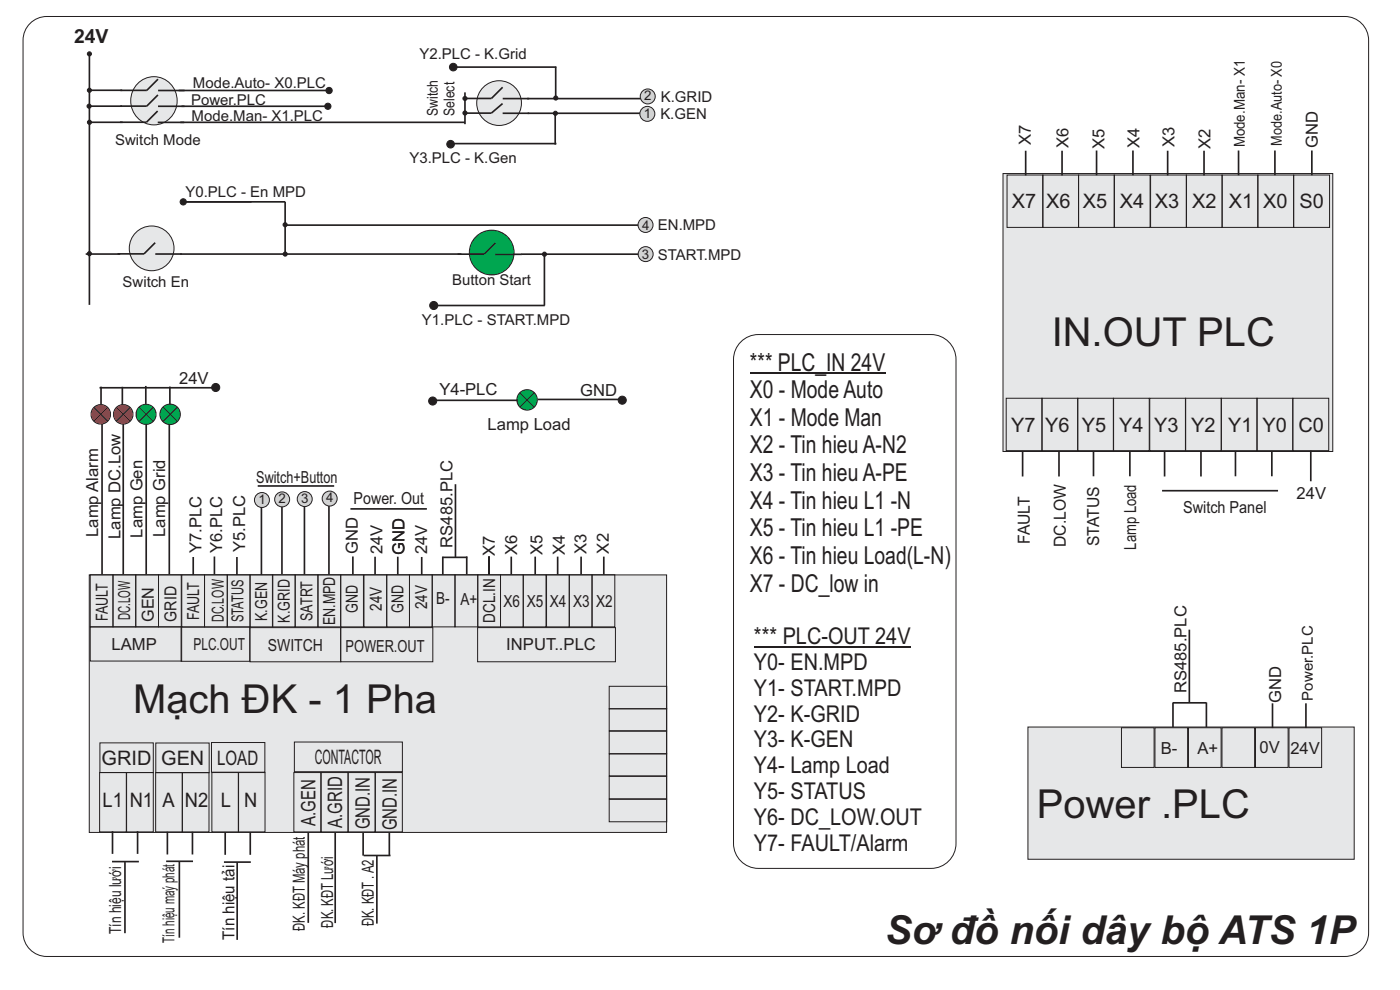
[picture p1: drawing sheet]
<svg xmlns="http://www.w3.org/2000/svg" width="297mm" height="210mm" viewBox="0 0 297 210" stroke-linecap="round" stroke-linejoin="round" font-family="sans-serif">
<path d="M6.1 5.3a5 5 0 0 1 3.8-1.8h275.4a5 5 0 0 1 5 5v189.4a5 5 0 0 1-5 5h-275.4a5 5 0 0 1-5-5v-189.4a5 5 0 0 1 1.2-3.2z" fill="none" stroke="#231f20" stroke-width=".21"/>
<g fill="#e6e7e8" stroke="#231f20" stroke-width=".21">
<path d="M18.9 122h122.5v54.6h-122.5z" fill-rule="evenodd"/>
<path d="M212.8 36.8h69.9v59h-69.9z" fill-rule="evenodd"/>
<circle cx="105.9" cy="21.9" r="4.7"/>
</g>
<g fill="none" stroke="#231f20" stroke-width=".21">
<path d="M213.6 37.1h7.7v11.1h-7.7zM221.2 37.1h7.6v11.1h-7.6zM228.8 37.1h7.6v11.1h-7.6zM236.4 37.1h7.6v11.1h-7.6zM244.1 37.1h7.6v11.1h-7.6zM251.7 37.1h7.6v11.1h-7.6zM259.3 37.1h7.6v11.1h-7.6zM266.8 37.1h7.6v11.1h-7.6zM274.4 37.1h7.7v11.1h-7.7zM213.5 84.5h7.6v11.1h-7.6zM221 84.5h7.6v11.1h-7.6zM228.6 84.5h7.6v11.1h-7.6z"/>
<path d="M236.2 84.5h7.6v11.1h-7.6zM243.9 84.5h7.6v11.1h-7.6zM251.5 84.5h7.6v11.1h-7.6zM259.1 84.5h7.6v11.1h-7.6zM266.6 84.5h7.7v11.1h-7.7zM274.3 84.5h7.6v11.1h-7.6zM19.1 121.9h4.9v11.1h-4.9zM19.1 133h19.4v7.2h-19.4zM24 121.9h4.8v11.1h-4.8zM28.8 121.9h4.8v11.1h-4.8zM33.6 121.9h4.9v11.1h-4.9zM38.4 133h14.6v7.3h-14.6z"/>
<path d="M38.6 121.9h4.8v11.1h-4.8zM43.4 121.9h4.8v11.1h-4.8zM48.2 121.9h4.8v11.1h-4.8zM53 121.9h4.9v11.1h-4.9zM57.8 121.9h4.8v11.1h-4.8zM62.6 121.9h4.8v11.1h-4.8zM67.4 121.9h4.9v11.1h-4.9zM72.3 121.9h4.8v11.1h-4.8zM72.3 133.1h19.5v7.3h-19.5zM77.2 121.9h4.8v11.1h-4.8zM82 121.9h4.9v11.1h-4.9zM86.9 121.9h4.8v11.1h-4.8z"/>
<path d="M91.7 121.9h4.8v11.1h-4.8zM96.5 121.9h4.9v11.1h-4.9zM101.3 133.1h29.3v7.3h-29.3zM101.4 121.9h4.8v11.1h-4.8zM106.2 121.9h4.8v11.1h-4.8zM111 121.9h4.8v11.1h-4.8zM115.9 121.9h4.9v11.1h-4.9zM120.8 121.9h4.8v11.1h-4.8zM125.6 121.9h4.8v11.1h-4.8zM21.2 157.6h11.3v6.3h-11.3zM33 157.6h11.4v6.3h-11.4zM44.9 157.5h11.3v6.3h-11.3z"/>
<path d="M62.4 157.4h23v6.3h-23zM129.2 145.6h12.2v4.7h-12.2zM129.2 150.3h12.2v4.7h-12.2zM129.2 155.1h12.2v4.8h-12.2zM129.2 159.9h12.2v4.7h-12.2zM21.1 163.9h5.7v12.6h-5.7zM26.9 163.9h5.6v12.6h-5.6zM33 163.9h5.7v12.6h-5.7zM38.7 163.9h5.6v12.6h-5.6zM44.9 163.9h5.7v12.6h-5.7zM50.6 163.9h5.6v12.6h-5.6zM62.3 163.9h5.8v12.6h-5.8z"/>
<path d="M68.1 163.9h5.8v12.6h-5.8zM73.8 163.9h5.8v12.6h-5.8zM79.6 163.9h5.8v12.6h-5.8zM129.2 164.7h12.2v4.7h-12.2zM129.2 169.6h12.2v4.7h-12.2z"/>
</g>
<g fill="none" stroke="#231f20" stroke-width=".35">
<path d="M23.9 176.3v4.8M29.2 176.3v4.8M35.5 176.4v4.9M40.8 176.4v4.9M47.8 176.5v4.8M53.1 176.5v4.8M65.4 176.7v19.1M71.1 176.6v19.2M77 176.7v4.8M82.6 176.6v4.8M23.8 182.8h5.7M26.5 182.9v15.1"/>
<path d="M35.2 182.7h5.7M38 182.7v16.2M47.5 182.9h5.7M50.3 182.9v16.5M77.1 181.5h5.7M79.9 181.5v14.4"/>
</g>
<path d="M218.1 154.2h69.2v28.1h-69.2z" fill-rule="evenodd" fill="#e6e7e8" stroke="#231f20" stroke-width=".21"/>
<g fill="none" stroke="#231f20" stroke-width=".35">
<path d="M217.6 32v5.2M225.3 32v5.2M232.6 31.9v5.3M240.3 31.9v5.3M247.7 32v5.2M255.4 32v5.2M262.7 31.9v5.3M270.5 31.9v5.3M278.3 31.9v5.3M21.6 87.6v34.3M26.1 87.6v34.3M31 87.3v34.6"/>
<path d="M35.9 87v34.9M216.9 95.8v5.3M224.7 95.8v5.3M232 95.8v5.2M239.7 95.8v5.2M247.1 95.8v5.3M254.8 95.8v5.3M262.1 95.8v5.2M269.8 95.8v5.2M278.1 95.6v6.5M41 118.2v3.8M45.5 118.1v3.8"/>
<path d="M50.3 118.2v3.8M55.5 107.6v14.4M59.8 107.5v14.3M64.6 107.5v14.4M69.8 107.3v14.6M74.9 118v3.9M79.6 118.1v3.8M84.4 118.1v3.8M89.5 118.1v3.9M93.8 118.2h5.3M93.9 118.1v3.8M96.6 102.7v15.5"/>
<path d="M99 118v3.9M103.8 118.1v3.8M108.5 118.1v3.8M113.5 118.1v3.8M118.3 118.1v3.8M123.3 118.1v3.8M128.1 118.1v3.8"/>
</g>
<circle cx="26.1" cy="87.9" r="2.08" fill="#ed1c24" stroke="#231f20" stroke-width=".21"/>
<path d="M24.7 86.4l2.9 3M27.6 86.4l-2.9 3" fill="none" stroke="#231f20" stroke-width=".21"/>
<circle cx="31" cy="87.9" r="2.14" fill="#00a650" stroke="#231f20" stroke-width=".21"/>
<path d="M29.5 86.4l3 3M32.5 86.4l-3 3" fill="none" stroke="#231f20" stroke-width=".21"/>
<circle cx="36.1" cy="87.9" r="2.17" fill="#00a650" stroke="#231f20" stroke-width=".21"/>
<path d="M34.6 86.4l3 3M37.6 86.4l-3 3" fill="none" stroke="#231f20" stroke-width=".21"/>
<circle cx="21.4" cy="87.9" r="2.08" fill="#ed1c24" stroke="#231f20" stroke-width=".21"/>
<path d="M19.9 86.4l2.9 3M22.8 86.4l-2.9 3" fill="none" stroke="#231f20" stroke-width=".21"/>
<path d="M21.4 82v3.8M26 82.1v3.8M30.9 81.9v3.8M36 82v3.8" fill="none" stroke="#231f20" stroke-width=".35"/>
<circle cx="111.8" cy="84.8" r="2.17" fill="#00a650" stroke="#231f20" stroke-width=".21"/>
<path d="M110.3 83.3l3.1 3.1M113.4 83.3l-3.1 3.1M53 133.1h19.3v7.3h-19.3z" fill="none" stroke="#231f20" stroke-width=".21"/>
<path d="M21.1 82.3h24.7M91.8 84.9h18" fill="none" stroke="#231f20" stroke-width=".35"/>
<path d="M29.5 17.5a5 5 0 0 1 7.3 1.1 5 5 0 0 1-1.7 7.2 5.1 5.1 0 0 1-6.6-1.6 5.1 5.1 0 0 1 1-6.7z" fill-rule="evenodd" fill="#e6e7e8" stroke="#231f20" stroke-width=".21"/>
<path d="M33.5 16.8l-2.4 2.4h-5.6M33.5 19.2h5.7M106.6 18.5l-2.3 2.4h-5.7M33.4 23.6l-2.3 2.3h-5.6M33.5 26h5.6M33.5 20.1l-2.4 2.4h-5.6M33.5 22.5h5.6M106.6 22l-2.4 2h-5.6M106.6 24h5.7M106.6 20.9h5.7" fill="none" stroke="#231f20" stroke-width=".35"/>
<circle cx="32.2" cy="52.7" r="4.7" fill="#e6e7e8" stroke="#231f20" stroke-width=".21"/>
<path d="M32.9 51.5l-2.4 2.4h-5.6M32.9 53.9h5.7" fill="none" stroke="#231f20" stroke-width=".35"/>
<circle cx="104.3" cy="53.6" r="4.7" fill="#00a650" stroke="#231f20" stroke-width=".21"/>
<g fill="none" stroke="#231f20" stroke-width=".35">
<path d="M18.6 19.1h7.3M19 11.4v53.3M37.9 19.2h31.6M96.2 14.2h21.8M98.6 19.6v6.7M117.9 14.1v6.8M18.6 22.5h7.3M18.7 25.9h7.3M38.2 26h60.4M38.5 22.5h30.8M95.9 30.5h22.1M111.8 20.9h24.1"/>
<path d="M111.9 24h24M117.8 23.9v6.8M18.2 53.9h7.3M38.2 53.9h59.7M39.1 42.8h21.4v11.4M60.5 47.8h74.9M105.1 51.5l-2.4 2.4h-5.6M115.5 53.6v11.2M135.7 53.9h-30.6M92.3 64.8h23.3"/>
</g>
<g fill="#d1d3d4" stroke="#231f20" stroke-width=".21">
<circle cx="59.9" cy="105.9" r="1.59"/>
<circle cx="55.6" cy="106.1" r="1.59"/>
<circle cx="64.6" cy="105.9" r="1.59"/>
<circle cx="69.9" cy="105.8" r="1.59"/>
<circle cx="137.4" cy="20.5" r="1.59"/>
<circle cx="137.3" cy="24.2" r="1.59"/>
<circle cx="137" cy="53.9" r="1.59"/>
<circle cx="136.9" cy="47.7" r="1.59"/>
</g>
<path d="M114.1 84.7h18M54.7 103.1h16.2M74.3 107.9h16.3M246.5 104.1h24.6M252.3 133.6v15.5M248.8 149v5.3M248.8 149.1h7.1M255.9 149v5.3M270 149.2v5.2M277 149.2v5.2" fill="none" stroke="#231f20" stroke-width=".35"/>
<g fill="#231f20" stroke="#231f20" stroke-width=".21">
<circle cx="19" cy="19.1" r=".44"/>
<circle cx="18.9" cy="22.5" r=".44"/>
<circle cx="19" cy="25.9" r=".44"/>
<circle cx="60.5" cy="47.7" r=".44"/>
<circle cx="19" cy="53.8" r=".44"/>
<circle cx="98.6" cy="20.9" r=".44"/>
<circle cx="98.6" cy="24" r=".44"/>
<circle cx="117.9" cy="20.8" r=".44"/>
<circle cx="117.8" cy="24" r=".44"/>
<circle cx="115.5" cy="53.9" r=".44"/>
<circle cx="60.5" cy="53.9" r=".44"/>
<circle cx="69.8" cy="19.2" r=".66"/>
<circle cx="69.6" cy="22.5" r=".66"/>
<circle cx="38.9" cy="42.8" r=".66"/>
<circle cx="92" cy="64.8" r=".86"/>
<circle cx="96.2" cy="14.2" r=".81"/>
<circle cx="19" cy="11.4" r=".44"/>
<circle cx="91.8" cy="85.1" r=".86"/>
<circle cx="132" cy="84.9" r=".86"/>
<circle cx="45.8" cy="82.2" r=".86"/>
<circle cx="95.6" cy="30.6" r=".81"/>
</g>
<path d="M157.2 72.5a5.3 5.3 0 0 1 3.7-1.5h36.6a5.3 5.3 0 0 1 5.3 5.2v102.7a5.3 5.3 0 0 1-5.3 5.3h-36.6a5.3 5.3 0 0 1-5.3-5.3v-102.7a5.3 5.3 0 0 1 1.6-3.7zM237.9 154.4h6.9v8.4h-6.9zM245 154.4h6.9v8.4h-6.9zM252.1 154.4h7v8.4h-7zM259.2 154.4h7v8.4h-7zM266.3 154.4h7v8.4h-7zM273.4 154.4h7v8.4h-7z" fill="none" stroke="#231f20" stroke-width=".21"/>
<path d="M159.1 79.2h28.7" fill="none" stroke="#231f20" stroke-width=".24"/>
<path d="M159.9 137.2h33.3" fill="none" stroke="#231f20" stroke-width=".22"/>
<g font-size="8.5" fill="#231f20">
<text x="223.1" y="73.3">IN.OUT PLC</text>
<text x="28.3" y="151.2">Mạch ĐK - 1 Pha</text>
<text x="220" y="173.5">Power .PLC</text>
<text x="187.8" y="200.2">Sơ đồ nối dây bộ ATS 1P</text>
</g>
<g font-size="5.2" fill="#231f20">
<text x="159.1" y="78.6">*** PLC_IN 24V</text>
<text x="159.1" y="84.5">X0 - Mode Auto</text>
<text x="159.1" y="90.3">X1 - Mode Man</text>
<text x="159.1" y="96.2">X2 - Tin hieu A-N2</text>
<text x="159.1" y="102">X3 - Tin hieu A-PE</text>
<text x="159.1" y="107.9">X4 - Tin hieu L1 -N</text>
<text x="159.1" y="113.8">X5 - Tin hieu L1 -PE</text>
<text x="159.1" y="119.6">X6 - Tin hieu Load(L-N)</text>
<text x="159.1" y="125.5">X7 - DC_low in</text>
</g>
<g font-size="4.9" fill="#231f20">
<text x="159.9" y="136.6">*** PLC-OUT 24V</text>
<text x="159.9" y="142.1">Y0- EN.MPD</text>
<text x="159.9" y="147.6">Y1- START.MPD</text>
<text x="159.9" y="153.1">Y2- K-GRID</text>
<text x="159.9" y="158.6">Y3- K-GEN</text>
<text x="159.9" y="164">Y4- Lamp Load</text>
<text x="159.9" y="169.5">Y5- STATUS</text>
<text x="159.9" y="175">Y6- DC_LOW.OUT</text>
<text x="159.9" y="180.5">Y7- FAULT/Alarm</text>
</g>
<g font-size="4.2" fill="#231f20">
<text x="214.7" y="44.2">X7</text>
<text x="221.9" y="44.2">X6</text>
<text x="229.7" y="44.2">X5</text>
<text x="237.6" y="44.2">X4</text>
<text x="245" y="44.2">X3</text>
<text x="252.9" y="44.2">X2</text>
<text x="260.7" y="44.2">X1</text>
<text x="268" y="44.2">X0</text>
<text x="275.7" y="44.2">S0</text>
<text x="214.5" y="91.6">Y7</text>
<text x="221.7" y="91.6">Y6</text>
<text x="229.5" y="91.5">Y5</text>
<text x="237.4" y="91.6">Y4</text>
<text x="244.8" y="91.6">Y3</text>
<text x="252.7" y="91.6">Y2</text>
<text x="260.5" y="91.6">Y1</text>
<text x="267.8" y="91.6">Y0</text>
<text x="275.5" y="91.6">C0</text>
<text x="21.6" y="162.2">GRID</text>
<text x="34.2" y="162.3">GEN</text>
<text x="46.1" y="162.2">LOAD</text>
<text x="66.8" y="162.1">CONTACTOR</text>
<text x="21.8" y="171.2">L1</text>
<text x="27.5" y="171.2">N1</text>
<text x="34.5" y="171.2">A</text>
<text x="39.2" y="171.2">N2</text>
<text x="46.9" y="171.2">L</text>
<text x="51.8" y="171.2">N</text>
<text x="66.9" y="175.2" transform="rotate(-90 66.9 175.2)">A.GEN</text>
<text x="72.6" y="175.6" transform="rotate(-90 72.6 175.6)">A.GRID</text>
<text x="78.5" y="175.9" transform="rotate(-90 78.5 175.9)">GND.IN</text>
<text x="84.2" y="176.1" transform="rotate(-90 84.2 176.1)">GND.IN</text>
</g>
<text font-size="4.1" fill="#231f20" x="15.7" y="9.2">24V</text>
<g font-size="3.5" fill="#231f20">
<text x="218.7" y="30.9" transform="rotate(-90 218.7 30.9)">X7</text>
<text x="226.7" y="31.5" transform="rotate(-90 226.7 31.5)">X6</text>
<text x="234.3" y="31.7" transform="rotate(-90 234.3 31.7)">X5</text>
<text x="241.7" y="31.5" transform="rotate(-90 241.7 31.5)">X4</text>
<text x="249.1" y="31.3" transform="rotate(-90 249.1 31.3)">X3</text>
<text x="256.8" y="31.6" transform="rotate(-90 256.8 31.6)">X2</text>
<text x="279.6" y="31.5" transform="rotate(-90 279.6 31.5)">GND</text>
<text x="38" y="81.4">24V</text>
<text x="93.2" y="83.7">Y4-PLC</text>
<text x="123.1" y="83.9">GND</text>
<text x="103.4" y="91.2">Lamp Load</text>
<text x="54.4" y="102.4">Switch+Button</text>
<text x="75" y="107">Power. Out</text>
<text x="275.1" y="105.8">24V</text>
<text x="20.8" y="113.9" transform="rotate(-90 20.8 113.9)">Lamp Alarm</text>
<text x="35" y="113.9" transform="rotate(-90 35 113.9)">Lamp Grid</text>
<text x="251" y="108.8">Switch Panel</text>
<text x="25.6" y="114.3" transform="rotate(-90 25.6 114.3)">Lamp DC.Low</text>
<text x="30.2" y="114.1" transform="rotate(-90 30.2 114.1)">Lamp Gen</text>
<text x="42.7" y="117.4" transform="rotate(-90 42.7 117.4)">Y7.PLC</text>
<text x="47.2" y="117.4" transform="rotate(-90 47.2 117.4)">Y6.PLC</text>
<text x="52" y="117.1" transform="rotate(-90 52 117.1)">Y5.PLC</text>
<text x="75.9" y="117.4" transform="rotate(-90 75.9 117.4)">GND</text>
<text x="81.1" y="117.6" transform="rotate(-90 81.1 117.6)">24V</text>
<text x="85.8" y="117.7" transform="rotate(-90 85.8 117.7)">GND</text>
<text x="90.6" y="117.6" transform="rotate(-90 90.6 117.6)">24V</text>
<text x="96" y="116.2" transform="rotate(-90 96 116.2)">RS485.PLC</text>
<text x="105" y="117.9" transform="rotate(-90 105 117.9)">X7</text>
<text x="109.7" y="117.7" transform="rotate(-90 109.7 117.7)">X6</text>
<text x="115.1" y="117.8" transform="rotate(-90 115.1 117.8)">X5</text>
<text x="119.8" y="117.7" transform="rotate(-90 119.8 117.7)">X4</text>
<text x="124.4" y="117.6" transform="rotate(-90 124.4 117.6)">X3</text>
<text x="129.2" y="117.4" transform="rotate(-90 129.2 117.4)">X2</text>
<text x="218.5" y="115.4" transform="rotate(-90 218.5 115.4)">FAULT</text>
<text x="226.1" y="116" transform="rotate(-90 226.1 116)">DC.LOW</text>
<text x="233.2" y="115.8" transform="rotate(-90 233.2 115.8)">STATUS</text>
<text x="241" y="116.6" transform="rotate(-90 241 116.6)">Lamp Load</text>
<text x="22.8" y="131.8" transform="rotate(-90 22.8 131.8)">FAULT</text>
<text x="27.6" y="131.5" transform="rotate(-90 27.6 131.5)">DC.LOW</text>
<text x="32.6" y="131.9" transform="rotate(-90 32.6 131.9)">GEN</text>
<text x="37.5" y="131.9" transform="rotate(-90 37.5 131.9)">GRID</text>
<text x="42.2" y="131.6" transform="rotate(-90 42.2 131.6)">FAULT</text>
<text x="47.5" y="131.9" transform="rotate(-90 47.5 131.9)">DC.LOW</text>
<text x="56.7" y="131.8" transform="rotate(-90 56.7 131.8)">K.GEN</text>
<text x="66.3" y="131.7" transform="rotate(-90 66.3 131.7)">SATRT</text>
<text x="75.9" y="129.9" transform="rotate(-90 75.9 129.9)">GND</text>
<text x="81" y="129.5" transform="rotate(-90 81 129.5)">24V</text>
<text x="85.6" y="130" transform="rotate(-90 85.6 130)">GND</text>
<text x="90.6" y="129.2" transform="rotate(-90 90.6 129.2)">24V</text>
<text x="92.5" y="128.2">B-</text>
<text x="97.7" y="128.4">A+</text>
<text x="106.8" y="128.7">X6</text>
<text x="111.8" y="128.7">X5</text>
<text x="116.7" y="128.7">X4</text>
<text x="121.6" y="128.7">X3</text>
<text x="126.5" y="128.7">X2</text>
<text x="23.7" y="137.9">LAMP</text>
<text x="41" y="137.8">PLC.OUT</text>
<text x="51.7" y="132" transform="rotate(-90 51.7 132)">STATUS</text>
<text x="61.5" y="132.1" transform="rotate(-90 61.5 132.1)">K.GRID</text>
<text x="71.1" y="132.7" transform="rotate(-90 71.1 132.7)">EN.MPD</text>
<text x="105" y="132.2" transform="rotate(-90 105 132.2)">DCL.IN</text>
<text x="107.4" y="138">INPUT..PLC</text>
<text x="56.8" y="138">SWITCH</text>
<text x="73.3" y="138.3">POWER.OUT</text>
<text x="251.7" y="147" transform="rotate(-90 251.7 147)">RS485.PLC</text>
<text x="271.8" y="149" transform="rotate(-90 271.8 149)">GND</text>
<text x="246.2" y="159.8">B-</text>
<text x="254" y="159.8">A+</text>
<text x="267.2" y="159.8">0V</text>
<text x="273.7" y="159.8">24V</text>
<text x="64.6" y="197.4" transform="rotate(-90 64.6 197.4)">ĐK. KĐT Máy phát</text>
<text x="70.7" y="196.8" transform="rotate(-90 70.7 196.8)">ĐK. KĐT Lưới</text>
<text x="79.3" y="196.5" transform="rotate(-90 79.3 196.5)">ĐK. KĐT .A2</text>
<text x="25.7" y="198.1" transform="rotate(-90 25.7 198.1)">Tín hiệu lưới</text>
<text x="37" y="200" transform="rotate(-90 37 200)">Tín hiệu maý phát</text>
<text x="49.7" y="199.4" transform="rotate(-90 49.7 199.4)">Tín hiệu tải</text>
</g>
<g font-size="3.2" fill="#231f20">
<text x="89" y="12.6">Y2.PLC - K.Grid</text>
<text x="40.5" y="22.2">Power.PLC</text>
<text x="40.9" y="18.8">Mode.Auto- X0.PLC</text>
<text x="40.7" y="25.6">Mode.Man- X1.PLC</text>
<text x="92.9" y="24.6" transform="rotate(-90 92.9 24.6)">Switch</text>
<text x="96.5" y="24.6" transform="rotate(-90 96.5 24.6)">Select</text>
<text x="24.4" y="30.8">Switch Mode</text>
<text x="86.9" y="34.5">Y3.PLC - K.Gen</text>
<text x="264.1" y="31.3" transform="rotate(-90 264.1 31.3)">Mode.Man- X1</text>
<text x="271.9" y="30.9" transform="rotate(-90 271.9 30.9)">Mode.Auto- X0</text>
<text x="39.3" y="41.8">Y0.PLC - En MPD</text>
<text x="26" y="60.8">Switch En</text>
<text x="95.9" y="60.4">Button Start</text>
<text x="89.5" y="68.9">Y1.PLC - START.MPD</text>
<text x="278.5" y="148.6" transform="rotate(-90 278.5 148.6)">Power.PLC</text>
</g>
<g font-size="2.8" fill="#231f20">
<text x="136.6" y="21.3">2 K.GRID</text>
<text x="136.6" y="25">1 K.GEN</text>
<text x="136.2" y="48.7">4 EN.MPD</text>
<text x="136.2" y="54.9">3 START.MPD</text>
<text x="54.8" y="106.9">1</text>
<text x="59.1" y="106.8">2</text>
<text x="63.9" y="106.7">3</text>
<text x="69.2" y="106.6">4</text>
</g>
</svg>
